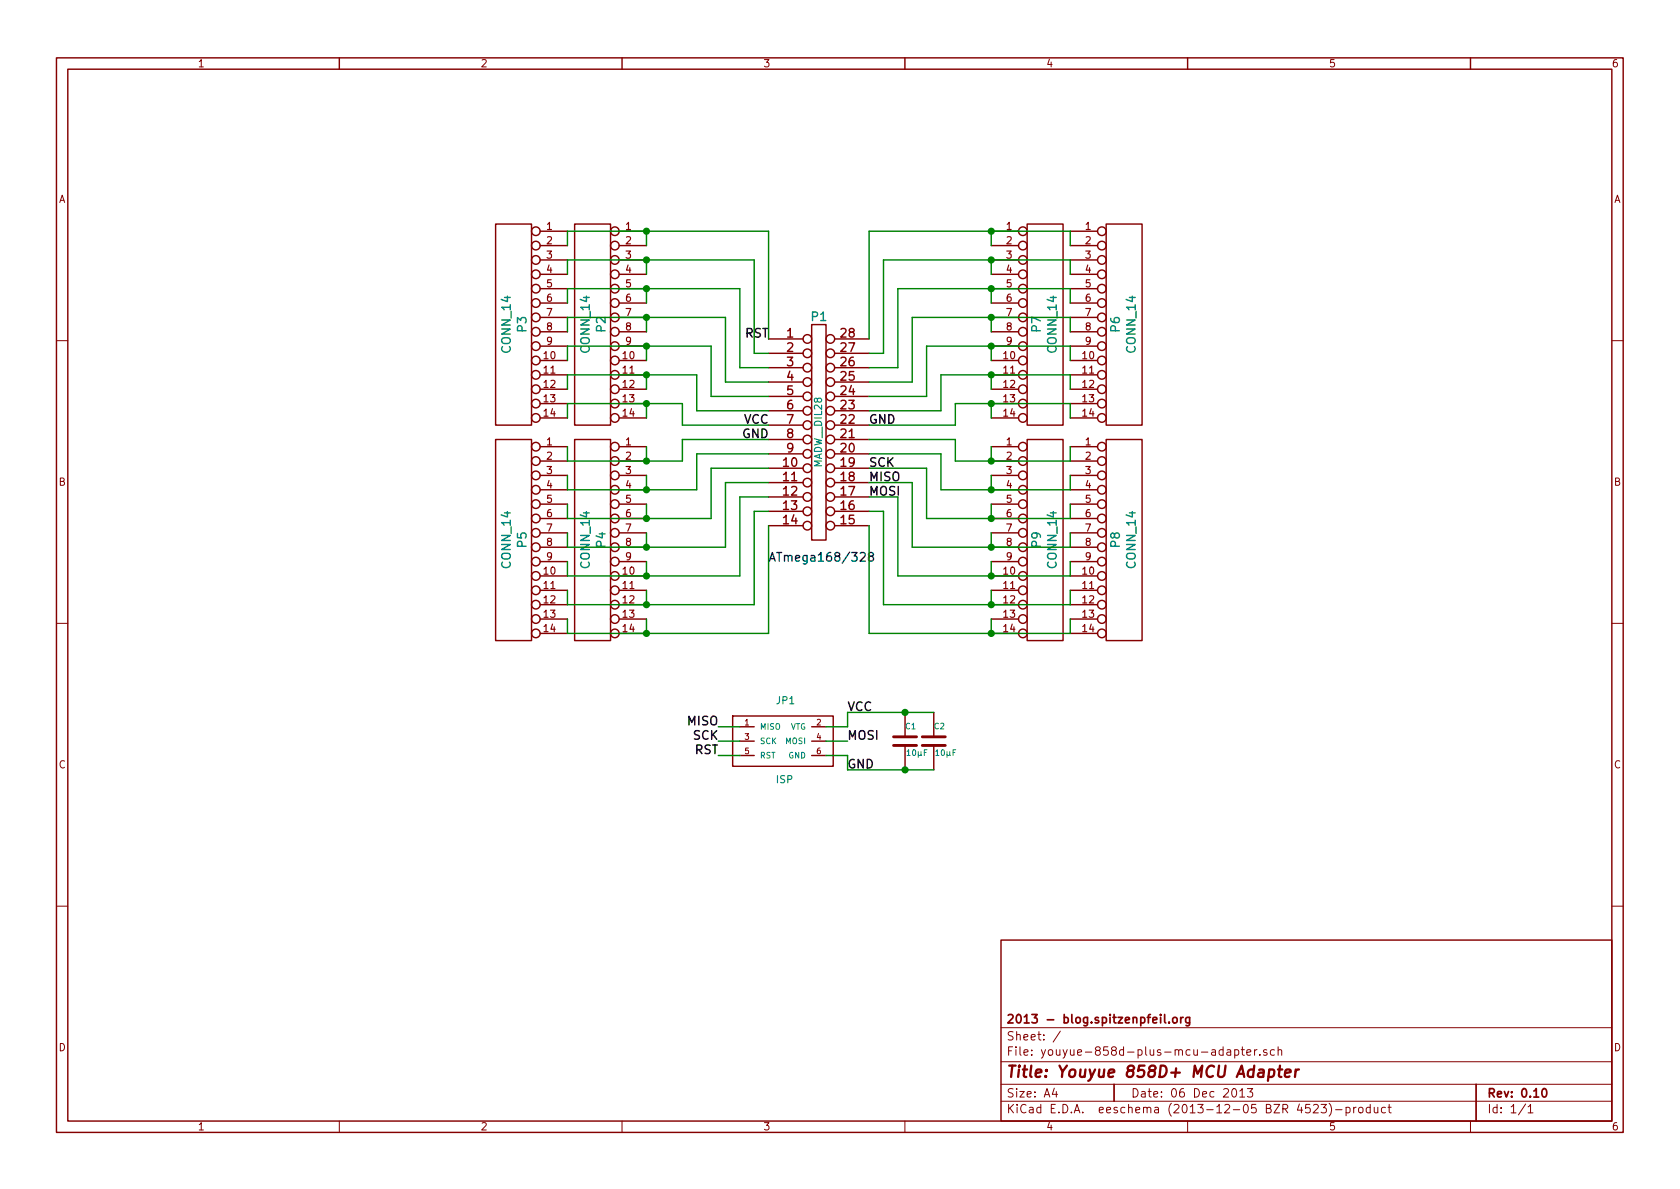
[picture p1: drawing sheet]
<svg xmlns="http://www.w3.org/2000/svg" width="297mm" height="210mm" viewBox="0 0 297 210" stroke-linecap="round" stroke-linejoin="round" font-family="sans-serif">
<g fill="none" stroke="#840000" stroke-width=".25">
<path d="M10 10.2h277v190h-277zM12 12.2h273v186h-273zM60 10.2v2M110 10.2v2M160 10.2v2M210 10.2v2M260 10.2v2M87.6 39.6h6.4v35.6h-6.4zM101.6 39.6h6.3v35.6h-6.3zM181.6 39.6h6.4v35.6h-6.4zM195.6 39.6h6.3v35.6h-6.3zM95.5 40.9h4.8"/>
<path d="M95.5 43.4h4.8M95.5 46h4.8M95.5 48.5h4.8M95.5 51h4.8M95.5 53.6h4.8M95.5 56.1h4.8M95.5 58.7h4.8M109.5 40.9h4.8M109.5 43.4h4.8M109.5 46h4.8M109.5 48.5h4.8M109.5 51h4.8"/>
<path d="M109.5 53.6h4.8M109.5 56.1h4.8M109.5 58.7h4.8M135.9 59.9h6.1M143.5 57.4h2.5v38.1h-2.5zM147.6 59.9h6.1M175.3 40.9h4.8M175.3 43.4h4.8M175.3 46h4.8M175.3 48.5h4.8M175.3 51h4.8M175.3 53.6h4.8"/>
<path d="M175.3 56.1h4.8M175.3 58.7h4.8M189.2 40.9h4.9M189.2 43.4h4.9M189.2 46h4.9M189.2 48.5h4.9M189.2 51h4.9M189.2 53.6h4.9M189.2 56.1h4.9M189.2 58.7h4.9M87.6 77.7h6.4v35.6h-6.4zM95.5 61.2h4.8"/>
<path d="M95.5 63.7h4.8M95.5 66.3h4.8M95.5 68.8h4.8M95.5 71.4h4.8M95.5 73.9h4.8M95.5 79h4.8M101.6 77.7h6.3v35.6h-6.3zM109.5 61.2h4.8M109.5 63.7h4.8M109.5 66.3h4.8M109.5 68.8h4.8M109.5 71.4h4.8"/>
<path d="M109.5 73.9h4.8M109.5 79h4.8M135.9 62.5h6.1M135.9 65h6.1M135.9 67.6h6.1M135.9 70.1h6.1M135.9 72.6h6.1M135.9 75.2h6.1M135.9 77.7h6.1M147.6 62.5h6.1M147.6 65h6.1M147.6 67.6h6.1"/>
<path d="M147.6 70.1h6.1M147.6 72.6h6.1M147.6 75.2h6.1M147.6 77.7h6.1M175.3 61.2h4.8M175.3 63.7h4.8M175.3 66.3h4.8M175.3 68.8h4.8M175.3 71.4h4.8M175.3 73.9h4.8M175.3 79h4.8M181.6 77.7h6.4v35.6h-6.4z"/>
<path d="M189.2 61.2h4.9M189.2 63.7h4.9M189.2 66.3h4.9M189.2 68.8h4.9M189.2 71.4h4.9M189.2 73.9h4.9M189.2 79h4.9M195.6 77.7h6.3v35.6h-6.3zM95.5 81.5h4.8M95.5 84.1h4.8M95.5 86.6h4.8M95.5 89.1h4.8"/>
<path d="M95.5 91.7h4.8M95.5 94.2h4.8M95.5 96.8h4.8M95.5 99.3h4.8M109.5 81.5h4.8M109.5 84.1h4.8M109.5 86.6h4.8M109.5 89.1h4.8M109.5 91.7h4.8M109.5 94.2h4.8M109.5 96.8h4.8M109.5 99.3h4.8"/>
<path d="M135.9 80.3h6.1M135.9 82.8h6.1M135.9 85.3h6.1M135.9 87.9h6.1M135.9 90.4h6.1M135.9 93h6.1M147.6 80.3h6.1M147.6 82.8h6.1M147.6 85.3h6.1M147.6 87.9h6.1M147.6 90.4h6.1M147.6 93h6.1"/>
<path d="M175.3 81.5h4.8M175.3 84.1h4.8M175.3 86.6h4.8M175.3 89.1h4.8M175.3 91.7h4.8M175.3 94.2h4.8M175.3 96.8h4.8M175.3 99.3h4.8M189.2 81.5h4.9M189.2 84.1h4.9M189.2 86.6h4.9M189.2 89.1h4.9"/>
<path d="M189.2 91.7h4.9M189.2 94.2h4.9M189.2 96.8h4.9M189.2 99.3h4.9M95.5 101.8h4.8M95.5 104.4h4.8M95.5 106.9h4.8M95.5 109.5h4.8M95.5 112h4.8M109.5 101.8h4.8M109.5 104.4h4.8M109.5 106.9h4.8"/>
<path d="M109.5 109.5h4.8M109.5 112h4.8M175.3 101.8h4.8M175.3 104.4h4.8M175.3 106.9h4.8M175.3 109.5h4.8M175.3 112h4.8M189.2 101.8h4.9M189.2 104.4h4.9M189.2 106.9h4.9M189.2 109.5h4.9M189.2 112h4.9"/>
<path d="M129.5 126.6h17.8v8.9h-17.8zM130.8 128.5h2.5M130.8 131.1h2.5M130.8 133.6h2.5M143.5 128.5h2.5M143.5 131.1h2.5M143.5 133.6h2.5M160 126v4.3M160 131.8v4.3M165.1 126v4.3M165.1 131.8v4.3M177 166.2h108v32h-108z"/>
<circle cx="94.7" cy="51" r=".76"/>
<circle cx="94.7" cy="40.9" r=".76"/>
<circle cx="94.7" cy="43.4" r=".76"/>
<circle cx="94.7" cy="48.5" r=".76"/>
<circle cx="94.7" cy="53.6" r=".76"/>
<circle cx="94.7" cy="56.1" r=".76"/>
<circle cx="94.7" cy="46" r=".76"/>
<circle cx="94.7" cy="58.7" r=".76"/>
<circle cx="108.7" cy="58.7" r=".76"/>
<circle cx="108.7" cy="46" r=".76"/>
<circle cx="108.7" cy="48.5" r=".76"/>
<circle cx="108.7" cy="56.1" r=".76"/>
<circle cx="108.7" cy="51" r=".76"/>
<circle cx="108.7" cy="43.4" r=".76"/>
<circle cx="108.7" cy="53.6" r=".76"/>
<circle cx="108.7" cy="40.9" r=".76"/>
<circle cx="142.7" cy="59.9" r=".76"/>
<circle cx="146.8" cy="59.9" r=".76"/>
<circle cx="180.8" cy="46" r=".76"/>
<circle cx="180.8" cy="53.6" r=".76"/>
<circle cx="180.8" cy="58.7" r=".76"/>
<circle cx="180.8" cy="48.5" r=".76"/>
<circle cx="180.8" cy="56.1" r=".76"/>
<circle cx="180.8" cy="43.4" r=".76"/>
<circle cx="180.8" cy="40.9" r=".76"/>
<circle cx="180.8" cy="51" r=".76"/>
<circle cx="194.8" cy="51" r=".76"/>
<circle cx="194.8" cy="53.6" r=".76"/>
<circle cx="194.8" cy="43.4" r=".76"/>
<circle cx="194.8" cy="58.7" r=".76"/>
<circle cx="194.8" cy="46" r=".76"/>
<circle cx="194.8" cy="48.5" r=".76"/>
<circle cx="194.8" cy="56.1" r=".76"/>
<circle cx="194.8" cy="40.9" r=".76"/>
<circle cx="94.7" cy="71.4" r=".76"/>
<circle cx="94.7" cy="73.9" r=".76"/>
<circle cx="94.7" cy="79" r=".76"/>
<circle cx="94.7" cy="61.2" r=".76"/>
<circle cx="94.7" cy="63.7" r=".76"/>
<circle cx="94.7" cy="68.8" r=".76"/>
<circle cx="94.7" cy="66.3" r=".76"/>
<circle cx="108.7" cy="66.3" r=".76"/>
<circle cx="108.7" cy="68.8" r=".76"/>
<circle cx="108.7" cy="73.9" r=".76"/>
<circle cx="108.7" cy="79" r=".76"/>
<circle cx="108.7" cy="71.4" r=".76"/>
<circle cx="108.7" cy="63.7" r=".76"/>
<circle cx="108.7" cy="61.2" r=".76"/>
<circle cx="142.7" cy="75.2" r=".76"/>
<circle cx="142.7" cy="65" r=".76"/>
<circle cx="142.7" cy="70.1" r=".76"/>
<circle cx="142.7" cy="77.7" r=".76"/>
<circle cx="142.7" cy="67.6" r=".76"/>
<circle cx="142.7" cy="62.5" r=".76"/>
<circle cx="142.7" cy="72.6" r=".76"/>
<circle cx="146.8" cy="70.1" r=".76"/>
<circle cx="146.8" cy="67.6" r=".76"/>
<circle cx="146.8" cy="62.5" r=".76"/>
<circle cx="146.8" cy="65" r=".76"/>
<circle cx="146.8" cy="72.6" r=".76"/>
<circle cx="146.8" cy="75.2" r=".76"/>
<circle cx="146.8" cy="77.7" r=".76"/>
<circle cx="180.8" cy="61.2" r=".76"/>
<circle cx="180.8" cy="63.7" r=".76"/>
<circle cx="180.8" cy="68.8" r=".76"/>
<circle cx="180.8" cy="79" r=".76"/>
<circle cx="180.8" cy="73.9" r=".76"/>
<circle cx="180.8" cy="71.4" r=".76"/>
<circle cx="180.8" cy="66.3" r=".76"/>
<circle cx="194.8" cy="79" r=".76"/>
<circle cx="194.8" cy="73.9" r=".76"/>
<circle cx="194.8" cy="61.2" r=".76"/>
<circle cx="194.8" cy="63.7" r=".76"/>
<circle cx="194.8" cy="66.3" r=".76"/>
<circle cx="194.8" cy="71.4" r=".76"/>
<circle cx="194.8" cy="68.8" r=".76"/>
<circle cx="94.7" cy="89.1" r=".76"/>
<circle cx="94.7" cy="86.6" r=".76"/>
<circle cx="94.7" cy="96.8" r=".76"/>
<circle cx="94.7" cy="81.5" r=".76"/>
<circle cx="94.7" cy="84.1" r=".76"/>
<circle cx="94.7" cy="94.2" r=".76"/>
<circle cx="94.7" cy="99.3" r=".76"/>
<circle cx="94.7" cy="91.7" r=".76"/>
<circle cx="108.7" cy="84.1" r=".76"/>
<circle cx="108.7" cy="99.3" r=".76"/>
<circle cx="108.7" cy="81.5" r=".76"/>
<circle cx="108.7" cy="89.1" r=".76"/>
<circle cx="108.7" cy="86.6" r=".76"/>
<circle cx="108.7" cy="91.7" r=".76"/>
<circle cx="108.7" cy="94.2" r=".76"/>
<circle cx="108.7" cy="96.8" r=".76"/>
<circle cx="142.7" cy="93" r=".76"/>
<circle cx="142.7" cy="85.3" r=".76"/>
<circle cx="142.7" cy="90.4" r=".76"/>
<circle cx="142.7" cy="80.3" r=".76"/>
<circle cx="142.7" cy="82.8" r=".76"/>
<circle cx="142.7" cy="87.9" r=".76"/>
<circle cx="146.8" cy="93" r=".76"/>
<circle cx="146.8" cy="90.4" r=".76"/>
<circle cx="146.8" cy="85.3" r=".76"/>
<circle cx="146.8" cy="80.3" r=".76"/>
<circle cx="146.8" cy="87.9" r=".76"/>
<circle cx="146.8" cy="82.8" r=".76"/>
<circle cx="180.8" cy="96.8" r=".76"/>
<circle cx="180.8" cy="81.5" r=".76"/>
<circle cx="180.8" cy="86.6" r=".76"/>
<circle cx="180.8" cy="84.1" r=".76"/>
<circle cx="180.8" cy="99.3" r=".76"/>
<circle cx="180.8" cy="89.1" r=".76"/>
<circle cx="180.8" cy="91.7" r=".76"/>
<circle cx="180.8" cy="94.2" r=".76"/>
<circle cx="194.8" cy="84.1" r=".76"/>
<circle cx="194.8" cy="94.2" r=".76"/>
<circle cx="194.8" cy="81.5" r=".76"/>
<circle cx="194.8" cy="96.8" r=".76"/>
<circle cx="194.8" cy="99.3" r=".76"/>
<circle cx="194.8" cy="86.6" r=".76"/>
<circle cx="194.8" cy="91.7" r=".76"/>
<circle cx="194.8" cy="89.1" r=".76"/>
<circle cx="94.7" cy="104.4" r=".76"/>
<circle cx="94.7" cy="112" r=".76"/>
<circle cx="94.7" cy="101.8" r=".76"/>
<circle cx="94.7" cy="106.9" r=".76"/>
<circle cx="94.7" cy="109.5" r=".76"/>
<circle cx="108.7" cy="104.4" r=".76"/>
<circle cx="108.7" cy="112" r=".76"/>
<circle cx="108.7" cy="106.9" r=".76"/>
<circle cx="108.7" cy="109.5" r=".76"/>
<circle cx="108.7" cy="101.8" r=".76"/>
<circle cx="180.8" cy="109.5" r=".76"/>
<circle cx="180.8" cy="106.9" r=".76"/>
<circle cx="180.8" cy="101.8" r=".76"/>
<circle cx="180.8" cy="104.4" r=".76"/>
<circle cx="180.8" cy="112" r=".76"/>
<circle cx="194.8" cy="104.4" r=".76"/>
<circle cx="194.8" cy="106.9" r=".76"/>
<circle cx="194.8" cy="112" r=".76"/>
<circle cx="194.8" cy="101.8" r=".76"/>
<circle cx="194.8" cy="109.5" r=".76"/>
</g>
<g fill="none" stroke="#840000" stroke-width=".18">
<path d="M10 60.2h2M285 60.2h2M10 110.2h2M285 110.2h2M10 160.2h2M285 160.2h2M60 198.2v2M110 198.2v2M160 198.2v2M177 194.7h108M177 191.7h108M177 187.8h108"/>
<path d="M177 181.7h108M186.4 192.4l-.3 1.1h.9M186.8 193v1M187.5 182.3l-1.3 2M210 198.2v2M216.3 185.7l-.5-.1-.3 .3 .1 .6 .2 .1 .5-.1M216.3 185.1v1.5M217 185.7h.6v.9M217.6 186h-.5l-.2 .3 .2 .3 .5-.1M217.9 192.7l.2-.2a.81 .81 0 0 1 .6 .6 .81 .81 0 0 1-.3 .8l-.1 .1a.79 .79 0 0 1-.4-1.3zM218.3 185.7l.4-.1 .3 .3-.1 .6h-.6M218.3 185.6v1.5"/>
<path d="M219.2 192.9l.4-.4v1.5M219.2 194h.9M219.5 185.6h.5M219.7 185.1v1.3l.3 .2M220.4 186.1l.8-.1-.1-.3-.4-.1-.3 .2 .1 .7h.6M220.5 192.5h1l-.5 .6 .4 .1v.7l-.2 .1-.7-.1M221.8 185.6v1M222.2 185.6l-.4 .3M222.8 186.5v.1M224 185.7a.37 .37 0 0 0-.6 .1l.1 .2 .5 .2 .1 .1-.3 .3-.4-.1M225.3 185.7l-.4-.1-.3 .3 .1 .6 .2 .1 .4-.1M226 185.7l.2-.1 .4 .1v.9"/>
<path d="M226 185.1v1.5M232.2 195.4l.3-.1h.3l.3 .4-.9 1.1h.9M233.6 195.3h.9l-.5 .6 .4 .1v.7l-.2 .1-.6-.1M235 195.1a1.71 1.71 0 0 1 0 2.3M236.1 196.2h1.2M238 195.9l.4-.1 .3 .3-.1 .6h-.6M238 195.8v1.5M239.3 195.8v1M239.8 195.8l-.5 .3M240.3 195.9l.2-.1 .4 .1 .1 .6-.1 .2-.4 .1-.2-.1zM242.3 195.9l-.5-.1-.2 .3v.6l.2 .1 .5-.1M242.3 195.3v1.5"/>
<path d="M243 195.8l.1 .9 .3 .1 .2-.1M243.6 195.8v1M245 195.9l-.5-.1-.3 .3 .1 .6 .2 .1 .5-.1M245.4 195.8h.6M245.6 195.3v1.3l.4 .2M260 198.2v2M269.7 195.2l-1.2 1.9M270.2 195.7l.4-.4v1.5M270.2 196.8h.8"/>
</g>
<path d="M205.9 179.4v1.3l.2 .2M208.8 179.9v1M209.2 179.9l-.4 .3M210.3 179.9v1.3l-.2 .2-.4-.1M210.3 180l-.4-.1-.3 .3 .1 .6 .2 .1 .4-.1M197 191.7v3M206.7 180.8v.1M207.4 180l.2-.1 .5 .1v.6l-.1 .2-.4 .1-.2-.1zM261 191.7v6.5M272.8 192.7l.2-.2a.81 .81 0 0 1 .6 .6 .81 .81 0 0 1-.3 .8l-.2 .1a.79 .79 0 0 1-.3-1.3z" fill="none" stroke="#840000" stroke-width=".3"/>
<path d="M224.4 189.2a.65 .65 0 0 1 .9 .1l-.2 1a.67 .67 0 0 1-.8 0M224.4 189.1l-.2 2M226 189.1h.7M226.3 188.4l-.2 1.8 .1 .1 .4 .1M227.2 189.8l1-.2-.1-.4h-.7l-.2 1 .2 .2 .6-.1M229.1 189.1l-.1 1.3M229.7 189.1a.54 .54 0 0 0-.6 .4" fill="none" stroke="#840000" stroke-width=".41"/>
<path d="M152.1 97.9l.2-.2h.4l.2 .2 .1 .2-.1 .3-.9 .8h1M153.8 98.4l-.3-.3 .1-.2a.48 .48 0 0 1 .8 0v.2l-.1 .2-.7 .2v.6a.48 .48 0 0 0 .8-.1v-.4l-.3-.2" fill="none" stroke="#0000c2" stroke-width=".25"/>
<path d="M158 131.8h4.1M158 130.3h4.1M163.1 131.8h4M163.1 130.3h4" fill="none" stroke="#840000" stroke-width=".51"/>
<g fill="none" stroke="#008400" stroke-width=".25">
<path d="M100.3 43.4v-2.5h35.6v19M100.3 48.5v-2.5h33v16.5h2.6M100.3 53.6v-2.6h30.5v14h5.1M100.3 58.7v-2.6h28v11.5h7.6M114.3 40.9v2.5M114.3 46v2.5M114.3 51v2.6M114.3 56.1v2.6M175.3 40.9v2.5M175.3 46v2.5M175.3 51v2.6M175.3 56.1v2.6"/>
<path d="M189.2 43.4v-2.5h-35.5v19M189.2 48.5v-2.5h-33v16.5h-2.5M189.2 53.6v-2.6h-30.5v14h-5M189.2 58.7v-2.6h-27.9v11.5h-7.6M100.3 63.7v-2.5h25.4v8.9h10.2M100.3 68.8v-2.5h22.9v6.3h12.7M100.3 73.9v-2.5h20.3v3.8h15.3M114.3 61.2v2.5M114.3 66.3v2.5M114.3 71.4v2.5M114.3 79v2.5M135.9 77.7h-15.3v3.8h-20.3v-2.5"/>
<path d="M153.7 77.7h15.2v3.8h20.3v-2.5M175.3 61.2v2.5M175.3 66.3v2.5M175.3 71.4v2.5M175.3 79v2.5M189.2 63.7v-2.5h-25.4v8.9h-10.1M189.2 68.8v-2.5h-22.8v6.3h-12.7M189.2 73.9v-2.5h-20.3v3.8h-15.2M114.3 84.1v2.5M114.3 89.1v2.6M114.3 94.2v2.6M114.3 99.3v2.5"/>
<path d="M135.9 93v19h-35.6v-2.5M135.9 90.4h-2.6v16.5h-33v-2.5M135.9 87.9h-5.1v13.9h-30.5v-2.5M135.9 85.3h-7.6v11.5h-28v-2.6M135.9 82.8h-10.2v8.9h-25.4v-2.6M135.9 80.3h-12.7v6.3h-22.9v-2.5M153.7 80.3h12.7v6.3h22.8v-2.5M153.7 82.8h10.1v8.9h25.4v-2.6M153.7 85.3h7.6v11.5h27.9v-2.6M153.7 87.9h5v13.9h30.5v-2.5M153.7 90.4h2.5v16.5h33v-2.5M153.7 93v19h35.5v-2.5"/>
<path d="M175.3 84.1v2.5M175.3 89.1v2.6M175.3 94.2v2.6M175.3 99.3v2.5M114.3 104.4v2.5M114.3 109.5v2.5M175.3 104.4v2.5M175.3 109.5v2.5M127 133.6h3.8M127 131.1h3.8M127 128.5h3.8M146 133.6h3.9"/>
<path d="M146 131.1h3.9M149.9 136.1h15.2M165.1 126h-15.2v2.5h-3.9"/>
</g>
<g fill="#008400" stroke="#008400" stroke-width=".25">
<circle cx="160" cy="126" r=".51"/>
<circle cx="160" cy="136.1" r=".51"/>
<circle cx="114.3" cy="40.9" r=".51"/>
<circle cx="114.3" cy="46" r=".51"/>
<circle cx="114.3" cy="51" r=".51"/>
<circle cx="114.3" cy="56.1" r=".51"/>
<circle cx="114.3" cy="61.2" r=".51"/>
<circle cx="114.3" cy="66.3" r=".51"/>
<circle cx="114.3" cy="71.4" r=".51"/>
<circle cx="114.3" cy="81.5" r=".51"/>
<circle cx="114.3" cy="86.6" r=".51"/>
<circle cx="114.3" cy="91.7" r=".51"/>
<circle cx="114.3" cy="96.8" r=".51"/>
<circle cx="114.3" cy="101.8" r=".51"/>
<circle cx="114.3" cy="106.9" r=".51"/>
<circle cx="114.3" cy="112" r=".51"/>
<circle cx="175.3" cy="40.9" r=".51"/>
<circle cx="175.3" cy="46" r=".51"/>
<circle cx="175.3" cy="51" r=".51"/>
<circle cx="175.3" cy="56.1" r=".51"/>
<circle cx="175.3" cy="61.2" r=".51"/>
<circle cx="175.3" cy="66.3" r=".51"/>
<circle cx="175.3" cy="71.4" r=".51"/>
<circle cx="175.3" cy="81.5" r=".51"/>
<circle cx="175.3" cy="112" r=".51"/>
<circle cx="175.3" cy="106.9" r=".51"/>
<circle cx="175.3" cy="101.8" r=".51"/>
<circle cx="175.3" cy="96.8" r=".51"/>
<circle cx="175.3" cy="91.7" r=".51"/>
<circle cx="175.3" cy="86.6" r=".51"/>
</g>
<text font-size="2.8" fill="#840000" x="178" y="190.5">Title: Youyue 858D+ MCU Adapter</text>
<g font-size="2.1" fill="#008484">
<text x="93.1" y="58.7" transform="rotate(-90 93.1 58.7)">P3</text>
<text x="107.1" y="58.7" transform="rotate(-90 107.1 58.7)">P2</text>
<text x="143.5" y="56.8">P1</text>
<text x="184" y="58.7" transform="rotate(-90 184 58.7)">P7</text>
<text x="198" y="58.7" transform="rotate(-90 198 58.7)">P6</text>
<text x="90.3" y="62.2" transform="rotate(-90 90.3 62.2)">CONN_14</text>
<text x="104.3" y="62.2" transform="rotate(-90 104.3 62.2)">CONN_14</text>
<text x="186.8" y="62.2" transform="rotate(-90 186.8 62.2)">CONN_14</text>
<text x="200.8" y="62.2" transform="rotate(-90 200.8 62.2)">CONN_14</text>
<text x="90.3" y="100.3" transform="rotate(-90 90.3 100.3)">CONN_14</text>
<text x="93.1" y="96.8" transform="rotate(-90 93.1 96.8)">P5</text>
<text x="104.3" y="100.3" transform="rotate(-90 104.3 100.3)">CONN_14</text>
<text x="107.1" y="96.8" transform="rotate(-90 107.1 96.8)">P4</text>
<text x="184" y="96.8" transform="rotate(-90 184 96.8)">P9</text>
<text x="186.8" y="100.3" transform="rotate(-90 186.8 100.3)">CONN_14</text>
<text x="198" y="96.8" transform="rotate(-90 198 96.8)">P8</text>
<text x="200.8" y="100.3" transform="rotate(-90 200.8 100.3)">CONN_14</text>
</g>
<g font-size="2.1">
<text x="131.6" y="59.7">RST</text>
<text x="131.2" y="77.5">GND</text>
<text x="131.4" y="74.9">VCC</text>
<text x="153.7" y="74.9">GND</text>
<text x="153.7" y="82.5">SCK</text>
<text x="153.7" y="85.1">MISO</text>
<text x="153.7" y="87.6">MOSI</text>
<text x="149.9" y="125.7">VCC</text>
<text x="121.6" y="128.3">MISO</text>
<text x="122.5" y="130.8">SCK</text>
<text x="149.9" y="130.8">MOSI</text>
<text x="122.8" y="133.3">RST</text>
</g>
<g font-size="2.1" fill="#840000">
<text x="139.1" y="59.7">1</text>
<text x="148.7" y="59.7">28</text>
<text x="139.1" y="62.2">2</text>
<text x="139.1" y="64.8">3</text>
<text x="148.7" y="64.8">26</text>
<text x="148.7" y="62.2">27</text>
<text x="139.1" y="67.3">4</text>
<text x="139.1" y="69.8">5</text>
<text x="148.7" y="69.8">24</text>
<text x="148.7" y="67.3">25</text>
<text x="139.1" y="72.4">6</text>
<text x="139.1" y="74.9">7</text>
<text x="139.1" y="77.5">8</text>
<text x="148.7" y="77.5">21</text>
<text x="148.7" y="74.9">22</text>
<text x="148.7" y="72.4">23</text>
<text x="138.5" y="82.5">10</text>
<text x="139.1" y="80">9</text>
<text x="148.7" y="80">20</text>
<text x="148.7" y="82.5">19</text>
<text x="138.5" y="85.1">11</text>
<text x="138.5" y="87.6">12</text>
<text x="148.7" y="87.6">17</text>
<text x="148.7" y="85.1">18</text>
<text x="138.5" y="90.2">13</text>
<text x="138.5" y="92.7">14</text>
<text x="148.7" y="92.7">15</text>
<text x="148.7" y="90.2">16</text>
<text x="178" y="184">Sheet: /</text>
<text x="178" y="181">2013 - blog.spitzenpfeil.org</text>
<text x="178" y="186.7">File: youyue-858d-plus-mcu-adapter.sch</text>
<text x="178" y="196.9">KiCad E.D.A. eeschema (2013-12-05 BZR 4523)-product</text>
<text x="178" y="194.1">Size: A4</text>
<text x="200" y="194.1">Date: 06 Dec 2013</text>
<text x="263" y="194.1">Rev: 0.10</text>
<text x="263" y="196.9">Id: 1/1</text>
</g>
<text font-size="2.1" fill="#0000c2" x="135.9" y="99.3">ATmega168/328</text>
<text font-size="2.1" fill="#008400" x="149.9" y="135.9">GND</text>
<g font-size="1.8" fill="#840000">
<text x="35" y="11.9">1</text>
<text x="85" y="11.9">2</text>
<text x="135" y="11.9">3</text>
<text x="185" y="11.9">4</text>
<text x="235" y="11.9">5</text>
<text x="285" y="11.9">6</text>
<text x="10.4" y="35.9">A</text>
<text x="285.3" y="35.9">A</text>
<text x="96.7" y="40.6">1</text>
<text x="110.6" y="40.6">1</text>
<text x="178" y="40.6">1</text>
<text x="191.9" y="40.6">1</text>
<text x="96.7" y="43.2">2</text>
<text x="96.7" y="45.7">3</text>
<text x="110.6" y="43.2">2</text>
<text x="110.6" y="45.7">3</text>
<text x="178" y="43.2">2</text>
<text x="178" y="45.7">3</text>
<text x="191.9" y="43.2">2</text>
<text x="191.9" y="45.7">3</text>
<text x="96.7" y="48.3">4</text>
<text x="96.7" y="50.8">5</text>
<text x="96.7" y="53.3">6</text>
<text x="110.6" y="48.3">4</text>
<text x="110.6" y="50.8">5</text>
<text x="110.6" y="53.3">6</text>
<text x="178" y="48.3">4</text>
<text x="178" y="50.8">5</text>
<text x="178" y="53.3">6</text>
<text x="191.9" y="48.3">4</text>
<text x="191.9" y="50.8">5</text>
<text x="191.9" y="53.3">6</text>
<text x="96.7" y="55.9">7</text>
<text x="96.7" y="58.4">8</text>
<text x="110.6" y="55.9">7</text>
<text x="110.6" y="58.4">8</text>
<text x="178" y="55.9">7</text>
<text x="178" y="58.4">8</text>
<text x="191.9" y="55.9">7</text>
<text x="191.9" y="58.4">8</text>
<text x="96.2" y="63.5">10</text>
<text x="96.7" y="61">9</text>
<text x="110.2" y="63.5">10</text>
<text x="110.6" y="61">9</text>
<text x="177.5" y="63.5">10</text>
<text x="178" y="61">9</text>
<text x="191.4" y="63.5">10</text>
<text x="191.9" y="61">9</text>
<text x="96.2" y="66">11</text>
<text x="96.2" y="68.6">12</text>
<text x="96.2" y="71.1">13</text>
<text x="110.2" y="66">11</text>
<text x="110.2" y="68.6">12</text>
<text x="110.2" y="71.1">13</text>
<text x="177.5" y="66">11</text>
<text x="177.5" y="68.6">12</text>
<text x="177.5" y="71.1">13</text>
<text x="191.4" y="66">11</text>
<text x="191.4" y="68.6">12</text>
<text x="191.4" y="71.1">13</text>
<text x="96.2" y="73.7">14</text>
<text x="110.2" y="73.7">14</text>
<text x="177.5" y="73.7">14</text>
<text x="191.4" y="73.7">14</text>
<text x="96.7" y="78.7">1</text>
<text x="96.7" y="81.3">2</text>
<text x="96.7" y="83.8">3</text>
<text x="110.6" y="78.7">1</text>
<text x="110.6" y="81.3">2</text>
<text x="110.6" y="83.8">3</text>
<text x="178" y="78.7">1</text>
<text x="178" y="81.3">2</text>
<text x="178" y="83.8">3</text>
<text x="191.9" y="78.7">1</text>
<text x="191.9" y="81.3">2</text>
<text x="191.9" y="83.8">3</text>
<text x="10.4" y="85.9">B</text>
<text x="96.7" y="86.4">4</text>
<text x="96.7" y="88.9">5</text>
<text x="110.6" y="86.4">4</text>
<text x="110.6" y="88.9">5</text>
<text x="178" y="86.4">4</text>
<text x="178" y="88.9">5</text>
<text x="191.9" y="86.4">4</text>
<text x="191.9" y="88.9">5</text>
<text x="285.3" y="85.9">B</text>
<text x="96.7" y="91.4">6</text>
<text x="96.7" y="94">7</text>
<text x="110.6" y="91.4">6</text>
<text x="110.6" y="94">7</text>
<text x="178" y="91.4">6</text>
<text x="178" y="94">7</text>
<text x="191.9" y="91.4">6</text>
<text x="191.9" y="94">7</text>
<text x="96.2" y="101.6">10</text>
<text x="96.7" y="96.5">8</text>
<text x="96.7" y="99.1">9</text>
<text x="110.2" y="101.6">10</text>
<text x="110.6" y="96.5">8</text>
<text x="110.6" y="99.1">9</text>
<text x="177.5" y="101.6">10</text>
<text x="178" y="96.5">8</text>
<text x="178" y="99.1">9</text>
<text x="191.4" y="101.6">10</text>
<text x="191.9" y="96.5">8</text>
<text x="191.9" y="99.1">9</text>
<text x="96.2" y="104.1">11</text>
<text x="96.2" y="106.7">12</text>
<text x="110.2" y="104.1">11</text>
<text x="110.2" y="106.7">12</text>
<text x="177.5" y="104.1">11</text>
<text x="177.5" y="106.7">12</text>
<text x="191.4" y="104.1">11</text>
<text x="191.4" y="106.7">12</text>
<text x="96.2" y="109.2">13</text>
<text x="96.2" y="111.8">14</text>
<text x="110.2" y="109.2">13</text>
<text x="110.2" y="111.8">14</text>
<text x="177.5" y="109.2">13</text>
<text x="177.5" y="111.8">14</text>
<text x="191.4" y="109.2">13</text>
<text x="191.4" y="111.8">14</text>
<text x="10.4" y="135.9">C</text>
<text x="285.3" y="135.9">C</text>
<text x="10.4" y="185.9">D</text>
<text x="285.3" y="185.9">D</text>
<text x="35" y="199.9">1</text>
<text x="85" y="199.9">2</text>
<text x="135" y="199.9">3</text>
<text x="185" y="199.9">4</text>
<text x="235" y="199.9">5</text>
<text x="285" y="199.9">6</text>
</g>
<g font-size="1.8" fill="#008484">
<text x="145.3" y="82.6" transform="rotate(-90 145.3 82.6)">MADW__DIL28</text>
<text x="137.3" y="124.5">JP1</text>
<text x="137.3" y="138.5">ISP</text>
</g>
<g font-size="1.4" fill="#840000">
<text x="131.7" y="128.3">1</text>
<text x="131.7" y="130.8">3</text>
<text x="144.4" y="128.3">2</text>
<text x="144.4" y="130.8">4</text>
<text x="131.7" y="133.3">5</text>
<text x="144.4" y="133.3">6</text>
</g>
<g font-size="1.4" fill="#008484">
<text x="134.4" y="129">MISO</text>
<text x="134.4" y="131.6">SCK</text>
<text x="138.9" y="131.6">MOSI</text>
<text x="139.6" y="129">VTG</text>
<text x="160.1" y="129">C1</text>
<text x="165.2" y="129">C2</text>
<text x="134.4" y="134.1">RST</text>
<text x="139.3" y="134.1">GND</text>
<text x="160.5" y="133.6">10µF</text>
<text x="165.5" y="133.6">10µF</text>
</g>
</svg>
